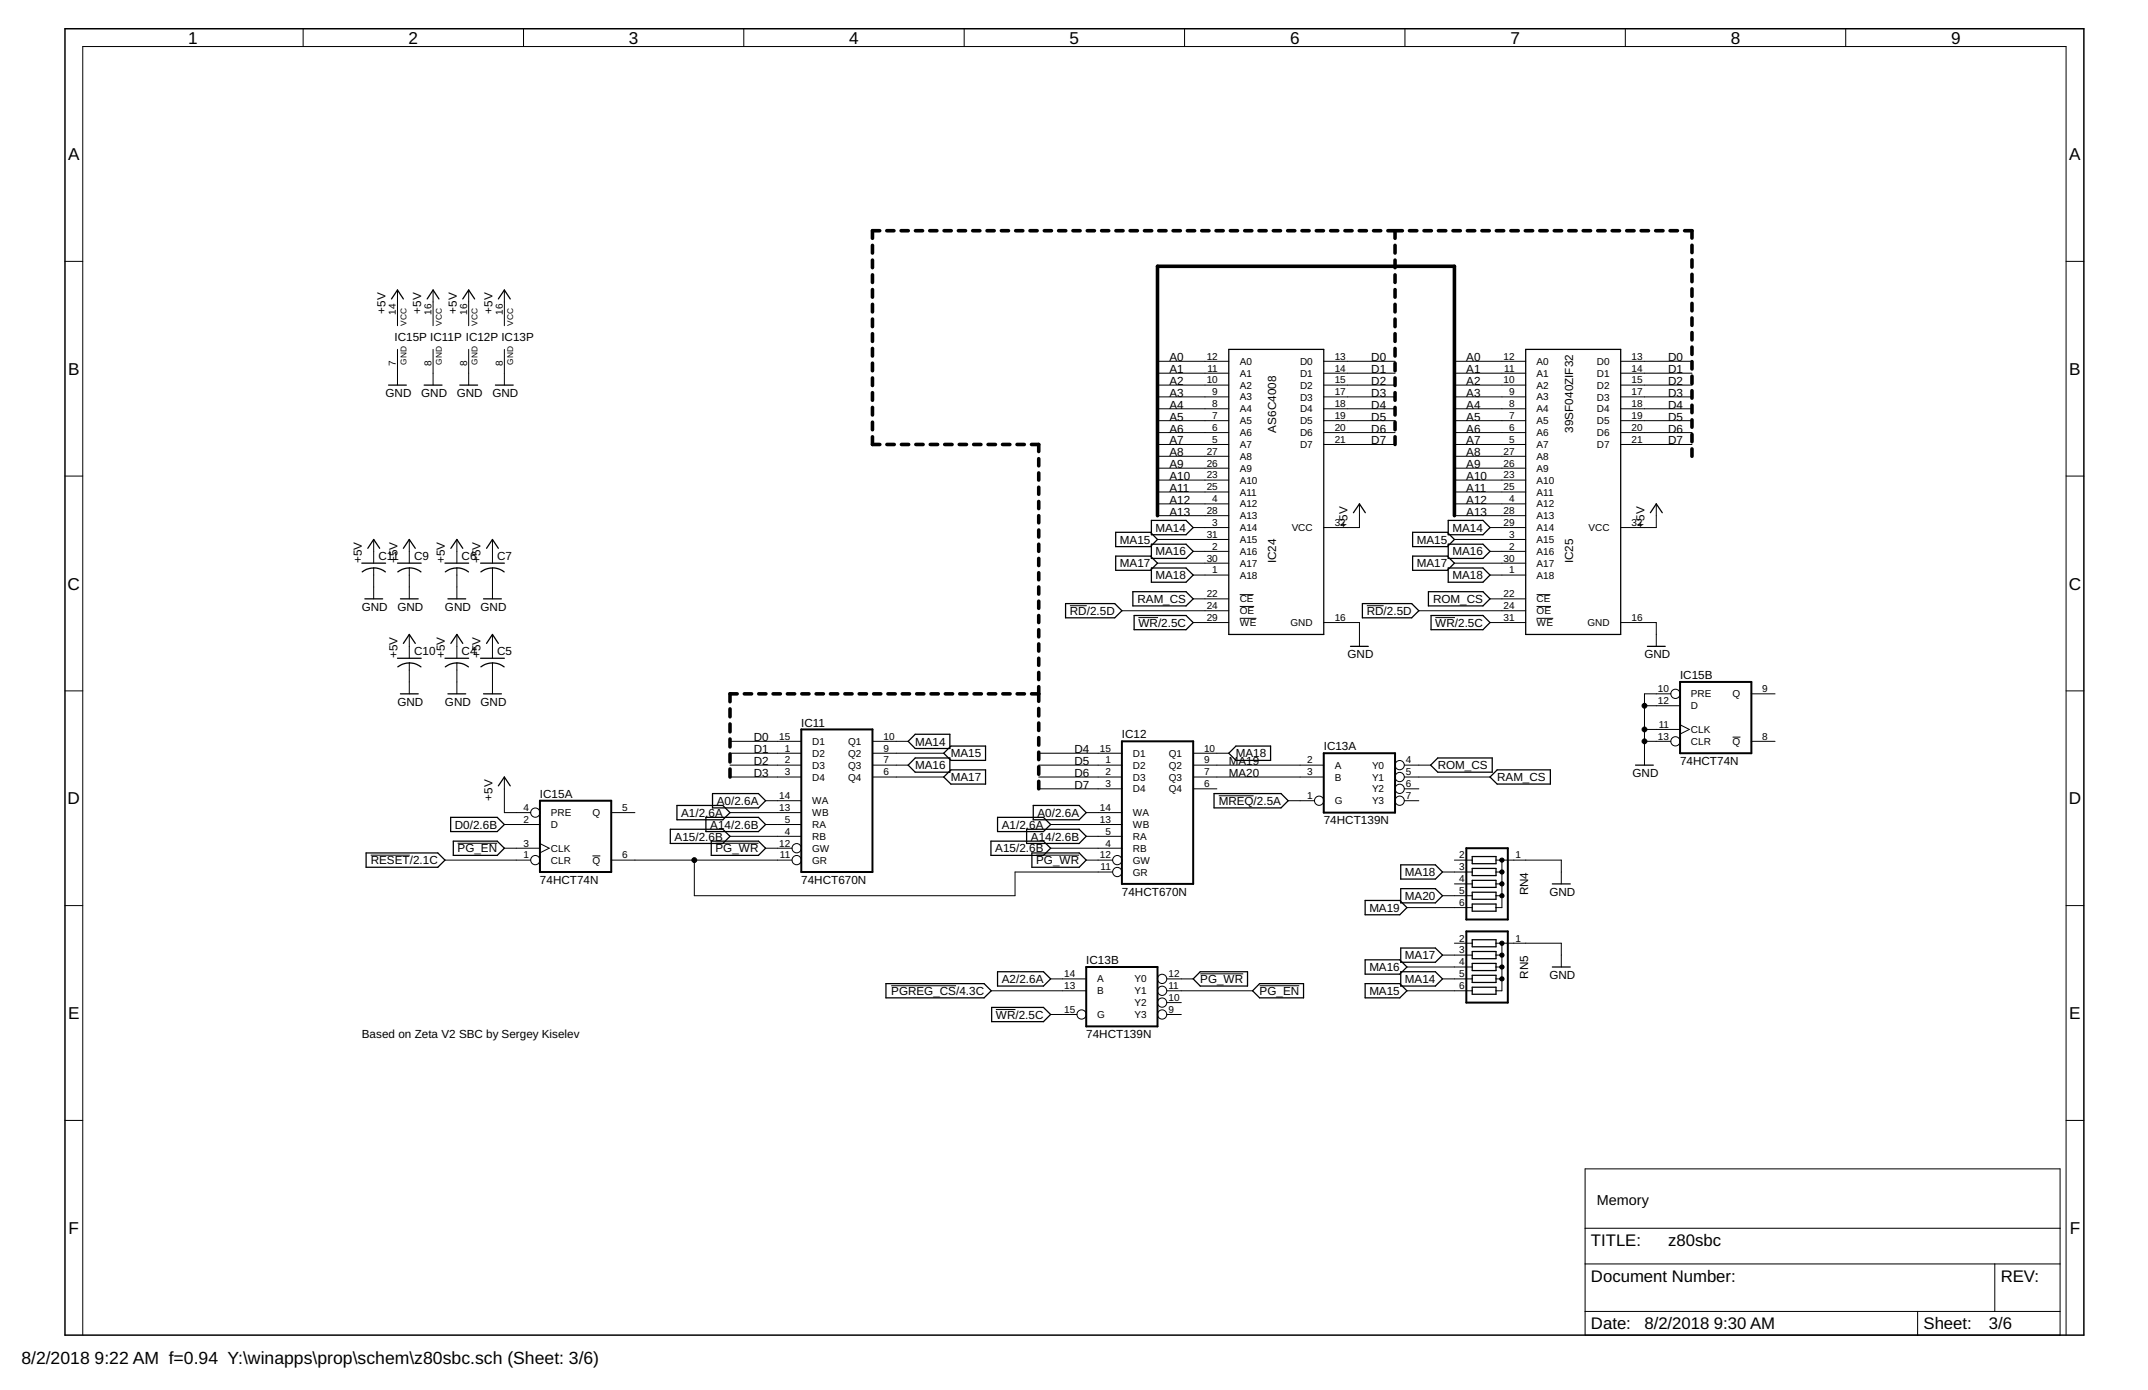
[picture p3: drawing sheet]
<svg xmlns="http://www.w3.org/2000/svg" width="432mm" height="279mm" viewBox="0 0 432 279" stroke-linecap="round" stroke-linejoin="round" font-family="sans-serif">
<g fill="none" stroke="#000" stroke-width=".2">
<path d="M60.9 5.8v3.6M105.2 5.8v3.6M149.5 5.8v3.6M193.8 5.8v3.6M238.1 5.8v3.6M282.4 5.8v3.6M326.7 5.8v3.6M371 5.8v3.6M13.1 52.5h3.5M79.9 58.3v7.2M87.1 58.3v7.2M94.2 58.3v7.2"/>
<path d="M101.4 58.3v7.2M415.3 52.5h3.6M79.9 70.2v7.2M87.1 70.2v7.2M94.2 70.2v7.2M101.4 70.2v7.2M232.7 72.6h14.3M232.7 75h14.3M232.7 77.4h14.3M232.7 79.8h14.3M266.1 72.6h14.3M266.1 75h14.3"/>
<path d="M266.1 77.4h14.3M266.1 79.8h14.3M292.4 72.6h14.3M292.4 75h14.3M292.4 77.4h14.3M292.4 79.8h14.3M325.8 72.6h14.3M325.8 75h14.3M325.8 77.4h14.3M325.8 79.8h14.3M13.1 95.7h3.5M232.7 82.2h14.3"/>
<path d="M232.7 84.6h14.3M232.7 87h14.3M232.7 89.3h14.3M232.7 91.7h14.3M232.7 94.1h14.3M232.7 96.5h14.3M232.7 98.9h14.3M266.1 82.2h14.3M266.1 84.6h14.3M266.1 87h14.3M266.1 89.3h14.3M292.4 82.2h14.3"/>
<path d="M292.4 84.6h14.3M292.4 87h14.3M292.4 89.3h14.3M292.4 91.7h14.3M292.4 94.1h14.3M292.4 96.5h14.3M292.4 98.9h14.3M325.8 82.2h14.3M325.8 84.6h14.3M325.8 87h14.3M325.8 89.3h14.3M415.3 95.7h3.6"/>
<path d="M75.1 108.4v4.8M75.1 114.2v6.2M82.3 108.4v4.8M82.3 114.2v6.2M91.8 108.4v4.8M91.8 114.2v6.2M99 108.4v4.8M99 114.2v6.2M232.7 101.3h14.3M232.7 103.7h14.3M232.7 108.4h14.3M232.7 113.2h14.3"/>
<path d="M239.9 106h7.1M239.9 110.8h7.1M239.9 115.6h7.1M249.2 119.5h2.8M273.3 101.3v4.7h-7.2M292.4 101.3h14.3M292.4 103.7h14.3M292.4 108.4h14.3M292.4 113.2h14.3M299.5 106h7.2M299.5 110.8h7.2M299.5 115.6h7.2"/>
<path d="M308.9 119.5h2.8M333 101.3v4.7h-7.2M13.1 138.9h3.5M82.3 127.5v4.8M82.3 133.3v6.2M91.8 127.5v4.8M91.8 133.3v6.2M99 127.5v4.8M99 133.3v6.2M215.1 121.8h3.4M225.5 122.8h21.5M228.9 124.1h3.9"/>
<path d="M239.9 120.4h7.1M239.9 125.1h7.1M249.2 121.9h2.9M249.2 124.3h3.4M266.1 125.1h7.2v4.8M274.8 121.8h3.4M285.2 122.8h21.5M288.5 124.1h4M299.5 120.4h7.2M299.5 125.1h7.2M308.9 121.9h2.9M308.9 124.3h3.3"/>
<path d="M325.8 125.1h7.2v4.8M335.9 139.5h-5.3v14.3M352.1 139.5h4.7M415.3 138.9h3.6M101.4 156.2v7.1h5.3M146.7 151.4h14.4M146.7 153.8h14.4M146.7 156.2h14.4M146.7 149h14.4M175.4 151.4h14.3M175.4 153.8h7.2M175.4 156.2h14.3"/>
<path d="M175.4 149h7.2M208.8 151.4h16.7M208.8 153.8h16.7M208.8 156.2h16.7M208.8 158.6h16.7M239.9 151.4h7.1M239.9 153.8h26.2M239.9 156.2h26.2M239.9 158.6h4.7M245 160h7M282.3 153.8h5.3M282.3 156.2h17.2"/>
<path d="M282.3 158.6h2.9M330.6 149h5.3M330.6 141.9h7.1M330.6 146.6h7.1M337.7 145.7l1.9 .9-1.9 1M348.3 148.2h1.6M352.1 149h4.7M74.5 171.9h7.9M89.5 172.9h17.2M92 169.5h7.9M101.4 165.7h7.1M101.4 170.5h7.1"/>
<path d="M108.5 169.6l1.9 .9-1.9 .9M119.1 172h1.6M122.9 172.9h36.3M122.9 163.3h4.7M139.6 172.9v7.1h64.4v-4.7h19.7M143.8 169.5h8.7M146.7 168.1h14.4M146.7 163.3h14.4M153.9 165.7h7.2M153.9 170.5h5.3M153.9 161h7.2M208.3 171.9h8.6"/>
<path d="M211.2 165.7h14.3M211.2 170.5h14.3M218.4 168.1h7.1M218.4 172.9h5.3M218.4 163.3h7.1M259 161h5.2M282.3 161h2.9M290 175.3h6M292.4 172.9h3.6M292.4 177.7h3.6M300.7 172.9h13.2v4.8M300.7 175.3h1.2"/>
<path d="M300.7 177.7h1.2M301.9 172.9v9.5h-1.2M13.1 182h3.5M179.2 198.1h13M199.3 199.2h19.1M211.2 196.8h7.2M234.5 196.8h5.4M234.5 199.2h17.3M241.3 195.7h8.6M253.2 198.1h8M282.8 199.2h13.2M282.8 182.4h13.2"/>
<path d="M282.8 194.4h13.2M290 196.8h6M290 180h6M290 192h6M292.4 189.6h3.6M300.7 196.8h1.2M300.7 180h1.2M300.7 189.6h13.2v4.8M300.7 192h1.2M300.7 194.4h1.2M301.9 189.6v9.6h-1.2M415.3 182h3.6"/>
<path d="M200.2 202.9h3.9M211.2 203.9h5.3M234.5 203.9h3M234.5 201.5h3M13.1 225.2h3.5M318.6 234.9h95.5v33.5h-95.5zM415.3 225.2h3.6M318.6 254.1h95.5M318.6 246.9h95.5M401 254.1v9.5M16.6 268.4v-259h398.7v259M318.6 263.6h95.5"/>
<path d="M385.5 263.6v4.8"/>
<circle cx="336.8" cy="139.5" r=".93"/>
<circle cx="281.4" cy="156.2" r=".93"/>
<circle cx="281.4" cy="153.8" r=".93"/>
<circle cx="281.4" cy="158.6" r=".93"/>
<circle cx="336.8" cy="149" r=".93"/>
<circle cx="107.6" cy="172.9" r=".93"/>
<circle cx="107.6" cy="163.3" r=".93"/>
<circle cx="160.1" cy="172.9" r=".93"/>
<circle cx="160.1" cy="170.5" r=".93"/>
<circle cx="224.6" cy="175.3" r=".93"/>
<circle cx="224.6" cy="172.9" r=".93"/>
<circle cx="265.2" cy="161" r=".93"/>
<circle cx="281.4" cy="161" r=".93"/>
<circle cx="233.6" cy="196.8" r=".93"/>
<circle cx="233.6" cy="199.2" r=".93"/>
<circle cx="217.4" cy="203.9" r=".93"/>
<circle cx="233.6" cy="201.5" r=".93"/>
<circle cx="233.6" cy="203.9" r=".93"/>
</g>
<g fill="none" stroke="#000" stroke-width=".25">
<path d="M78.1 77.4h3.6M78.7 60.1l1.2-1.8 1.2 1.8M85.3 77.4h3.6M85.9 60.1l1.2-1.8 1.1 1.8M92.4 77.4h3.6M93 60.1l1.2-1.8 1.2 1.8M99.6 77.4h3.6M100.2 60.1l1.2-1.8 1.2 1.8M247 70.2h19.1v57.3h-19.1zM306.7 70.2h19.1v57.3h-19.1zM72.7 113.2h4.8M73.9 110.2l1.2-1.8 1.2 1.8"/>
<path d="M75.1 114.2l1 .1 1.4 .7M75.1 114.2l-1.4 .2-.9 .6M79.9 113.2h4.8M81.1 110.2l1.2-1.8 1.2 1.8M82.3 114.2l1 .1 1.3 .7M82.3 114.2l-1.5 .2-.8 .6M89.5 113.2h4.7M90.6 110.2l1.2-1.8 1.2 1.8M91.8 114.2l1 .1 1.4 .7M91.8 114.2l-1.4 .2-.9 .6M96.6 113.2h4.8M97.8 110.2l1.2-1.8 1.2 1.8"/>
<path d="M99 114.2l1 .1 1.3 .7M99 114.2l-1.5 .2-.8 .6M224.3 107h7l1.4 1.4-1.4 1.5h-7zM224.3 111.8h7l1.4 1.4-1.4 1.4h-7zM227.7 118.9h10.7l1.5 1.5-1.5 1.4h-10.7zM231.5 104.6h6.9l1.5 1.4-1.5 1.5h-6.9zM231.5 109.4h6.9l1.5 1.4-1.5 1.4h-6.9zM231.5 114.2h6.9l1.5 1.4-1.5 1.4h-6.9zM272.1 103.1l1.2-1.8 1.2 1.8M284 107h6.9l1.5 1.4-1.5 1.5h-6.9zM284 111.8h6.9l1.5 1.4-1.5 1.4h-6.9zM287.1 118.9h11l1.4 1.5-1.4 1.4h-11z"/>
<path d="M291.1 104.6h7l1.4 1.4-1.4 1.5h-7zM291.1 109.4h7l1.4 1.4-1.4 1.4h-7zM291.1 114.2h7l1.4 1.4-1.4 1.4h-7zM331.8 103.1l1.2-1.8 1.2 1.8M73.3 120.4h3.6M79.9 132.3h4.8M80.5 139.5h3.6M80.5 120.4h3.6M81.1 129.3l1.2-1.8 1.2 1.8M82.3 133.2l1 .2 1.3 .6M82.3 133.3l-1.5 .2-.8 .5M89.5 132.3h4.7"/>
<path d="M90 139.5h3.6M90 120.4h3.6M90.6 129.3l1.2-1.8 1.2 1.8M91.8 133.2l1 .2 1.4 .6M91.8 133.3l-1.4 .2-.9 .5M96.6 132.3h4.8M97.2 139.5h3.6M97.2 120.4h3.6M97.8 129.3l1.2-1.8 1.2 1.8M99 133.2l1 .2 1.3 .6M99 133.3l-1.5 .2-.8 .5M214.2 121.3h9.9l1.4 1.5-1.4 1.4h-9.9z"/>
<path d="M228 123.7h10.4l1.5 1.4-1.5 1.5h-10.4zM271.5 129.9h3.6M273.9 121.3h9.9l1.4 1.5-1.4 1.4h-9.9zM287.7 123.7h10.4l1.4 1.4-1.4 1.5h-10.4zM331.2 129.9h3.6M100.2 158l1.2-1.8 1.2 1.8M143.2 159.5h9.3l1.4 1.5-1.4 1.4h-9.3zM182.6 149l1.4-1.4h6.9v2.9h-6.9zM184 152.4h6.9v2.8h-6.9l-1.4-1.4zM189.7 156.2l1.5-1.5h6.9v2.9h-6.9zM189.7 151.4l1.5-1.4h6.9v2.8h-6.9zM244.1 159.5h13.4l1.5 1.5-1.5 1.4h-13.4z"/>
<path d="M248.5 150h6.9v2.8h-6.9l-1.5-1.4zM289 152.4h11v2.8h-11l-1.4-1.4zM299.5 156.2l1.5-1.5h10.7v2.9h-10.7zM328.8 153.8h3.6M73.6 171.4h14.4l1.5 1.5-1.5 1.4h-14.4zM90.6 164.3h9.3l1.5 1.4-1.5 1.5h-9.3zM91.1 169.1h8.8l1.5 1.4-1.5 1.4h-8.8zM134.7 166.7h10.6l1.4 1.4-1.4 1.4h-10.6zM136.1 161.9h9.2l1.4 1.4-1.4 1.5h-9.2zM141.9 164.3h10.6l1.4 1.4-1.4 1.5h-10.6zM143 169.1h9.5l1.4 1.4-1.4 1.4h-9.5zM199.2 169.1h10.6l1.4 1.4-1.4 1.4h-10.6z"/>
<path d="M200.5 164.3h9.3l1.4 1.4-1.4 1.5h-9.3zM206.4 166.7h10.5l1.5 1.4-1.5 1.4h-10.5zM207.4 171.4h9.5l1.5 1.5-1.5 1.4h-9.5zM207.7 161.9h9.2l1.5 1.4-1.5 1.5h-9.2zM281.6 173.8h6.9l1.5 1.5-1.5 1.4h-6.9zM281.6 178.6h6.9l1.5 1.4-1.5 1.5h-6.9zM296 172.2h4.7v1.4h-4.7zM296 174.6h4.7v1.4h-4.7zM296 177h4.7v1.4h-4.7zM296 179.3h4.7v1.5h-4.7zM312.1 177.7h3.6M178.1 197.7h19.7l1.5 1.5-1.5 1.4h-19.7z"/>
<path d="M200.5 195.3h9.3l1.4 1.5-1.4 1.4h-9.3zM241.3 195.3h9.5v2.9h-9.5l-1.4-1.4zM253.2 197.7h8.8v2.9h-8.8l-1.4-1.4zM274.4 197.7h7l1.4 1.5-1.4 1.4h-7zM274.4 181h7l1.4 1.4-1.4 1.5h-7zM274.4 192.9h7l1.4 1.5-1.4 1.4h-7zM281.6 195.3h6.9l1.5 1.5-1.5 1.4h-6.9zM281.6 190.6h6.9l1.5 1.4-1.5 1.4h-6.9zM296 181.7h4.7v1.5h-4.7zM296 188.9h4.7v1.4h-4.7zM296 191.3h4.7v1.4h-4.7zM296 193.7h4.7v1.4h-4.7z"/>
<path d="M296 196h4.7v1.5h-4.7zM296 198.4h4.7v1.5h-4.7zM312.1 194.4h3.6M199.3 202.5h10.5l1.4 1.4-1.4 1.5h-10.5z"/>
</g>
<path d="M13.1 5.8h405.8v262.6h-405.8z" fill="none" stroke="#000" stroke-width=".3"/>
<path d="M337.7 137.1h14.4v14.3h-14.4zM161.1 146.6h14.3v28.7h-14.3zM225.5 149h14.4v28.7h-14.4zM266.1 151.4h14.3v11.9h-14.3zM108.5 161h14.4v14.3h-14.4zM294.8 170.5h8.3v14.3h-8.3zM218.4 194.4h14.3v11.9h-14.3zM294.8 187.2h8.3v14.3h-8.3z" fill="none" stroke="#000" stroke-width=".4"/>
<g fill="#000" stroke="#000" stroke-width=".2">
<path d="M301.6 177.4l.2-.1a.44 .44 0 0 1 .4 0 .44 .44 0 0 1 .1 .5l-.1 .2a.43 .43 0 0 1-.5 .1 .43 .43 0 0 1-.2-.4h.5h-.5z" fill-rule="evenodd"/>
<path d="M301.6 175a.44 .44 0 0 1 .5-.1 .44 .44 0 0 1 .2 .5 .43 .43 0 0 1-.4 .3 .43 .43 0 0 1-.4-.4h.5h-.5z" fill-rule="evenodd"/>
<path d="M301.6 172.7a.43 .43 0 0 1 .7-.1 .43 .43 0 0 1-.2 .7 .43 .43 0 0 1-.6-.4h.5h-.5z" fill-rule="evenodd"/>
<path d="M301.6 179.8l.2-.1a.44 .44 0 0 1 .4 0 .44 .44 0 0 1 .1 .5 .44 .44 0 0 1-.3 .3 .44 .44 0 0 1-.4-.2l-.1-.3h.5h-.5z" fill-rule="evenodd"/>
<path d="M301.6 196.5a.44 .44 0 0 1 .5-.1 .44 .44 0 0 1 .2 .5 .43 .43 0 0 1-.4 .3 .43 .43 0 0 1-.4-.4h.5h-.5z" fill-rule="evenodd"/>
<path d="M301.6 194.1a.43 .43 0 0 1 .7 0 .43 .43 0 0 1-.2 .7 .43 .43 0 0 1-.6-.4h.5h-.5z" fill-rule="evenodd"/>
<path d="M301.6 191.7l.2-.1a.44 .44 0 0 1 .4 .1 .44 .44 0 0 1 .1 .4 .44 .44 0 0 1-.3 .3 .44 .44 0 0 1-.4-.2l-.1-.2h.5h-.5z" fill-rule="evenodd"/>
<path d="M301.6 189.4l.2-.2a.44 .44 0 0 1 .4 .1 .44 .44 0 0 1 .1 .4l-.3 .3h-.2l-.3-.4h.5h-.5z" fill-rule="evenodd"/>
<circle cx="330.6" cy="146.6" r=".49"/>
<circle cx="330.6" cy="149" r=".49"/>
<circle cx="330.6" cy="141.9" r=".49"/>
<circle cx="139.6" cy="172.9" r=".49"/>
</g>
<g fill="none" stroke="#000" stroke-width=".72">
<path d="M175.4 49.3v1.6M175.4 52.3v1.5M175.4 55.2v1.6M175.4 58.2v1.5M176.8 46.4h-1.4v1.5M178.3 46.4h1.4M181.1 46.4h1.5M184 46.4h1.5M186.9 46.4h1.4M189.8 46.4h1.4M192.7 46.4h1.4M195.5 46.4h1.5"/>
<path d="M198.4 46.4h1.5M201.3 46.4h1.4M204.2 46.4h1.4M207.1 46.4h1.4M209.9 46.4h1.5M212.8 46.4h1.4M215.7 46.4h1.4M218.6 46.4h1.4M221.4 46.4h1.5M224.3 46.4h1.5M227.2 46.4h1.4M230.1 46.4h1.4"/>
<path d="M232.9 46.4h1.5M235.8 46.4h1.5M238.7 46.4h1.5M241.6 46.4h1.4M244.5 46.4h1.4M247.3 46.4h1.5M250.2 46.4h1.5M253.1 46.4h1.4M256 46.4h1.4M258.8 46.4h1.5M261.7 46.4h1.5M264.6 46.4h1.4"/>
<path d="M267.5 46.4h1.4M270.4 46.4h1.4M273.2 46.4h1.5M276.1 46.4h1.5M279 46.4h2.9M280.4 46.4v1.5M280.4 49.3v1.6M280.4 52.3v1.5M280.4 55.2v1.6M280.4 58.2v1.5M283.3 46.4h1.5M286.3 46.4h1.4"/>
<path d="M289.2 46.4h1.4M292.1 46.4h1.5M295 46.4h1.5M297.9 46.4h1.5M300.8 46.4h1.5M303.7 46.4h1.5M306.6 46.4h1.5M309.5 46.4h1.5M312.4 46.4h1.5M315.4 46.4h1.4M318.3 46.4h1.4M321.2 46.4h1.5"/>
<path d="M324.1 46.4h1.5M327 46.4h1.5M329.9 46.4h1.5M332.8 46.4h1.5M335.7 46.4h1.5M338.6 46.4h1.5v1.5M340.1 49.3v1.5M340.1 52.2v1.5M340.1 55.1v1.5M340.1 58.1v1.5M175.4 61.2v1.5M175.4 64.1v1.6"/>
<path d="M175.4 67.1v1.5M175.4 70v1.6M175.4 73v1.5M175.4 76v1.5M175.4 78.9v1.6M280.4 61.2v1.5M280.4 64.1v1.6M280.4 67.1v1.5M280.4 70v1.6M280.4 73v1.5M280.4 76v1.5M280.4 78.9v1.6"/>
<path d="M340.1 61v1.5M340.1 63.9v1.5M340.1 66.8v1.5M340.1 69.8v1.4M340.1 72.7v1.5M340.1 75.6v1.5M340.1 78.5v1.5M175.4 81.9v1.5M175.4 84.9v1.5M175.4 87.8v1.5h1.5M178.3 89.3h1.5M181.2 89.3h1.5"/>
<path d="M184.1 89.3h1.5M187 89.3h1.5M189.9 89.3h1.5M192.8 89.3h1.5M195.7 89.3h1.5M198.6 89.3h1.5M201.5 89.3h1.5M204.4 89.3h1.5M207.3 89.3h1.5v1.5M208.8 92.2v1.4M208.8 95.1v1.4M208.8 97.9v1.5"/>
<path d="M280.4 81.9v1.5M280.4 84.9v1.5M280.4 87.8v1.5M340.1 81.4v1.6M340.1 84.4v1.5M340.1 87.3v1.5M340.1 90.2v1.5M208.8 100.8v1.4M208.8 103.7v1.4M208.8 106.5v1.4M208.8 109.4v1.4M208.8 112.2v1.5"/>
<path d="M208.8 115.1v1.4M208.8 118v1.4M232.7 103.7v-50.2h59.7v50.2M148.2 139.5h-1.5v1.6M149.6 139.5h1.5M152.5 139.5h1.5M155.4 139.5h1.5M158.3 139.5h1.4M161.2 139.5h1.4M164.1 139.5h1.4M166.9 139.5h1.5M169.8 139.5h1.5"/>
<path d="M172.7 139.5h1.5M175.6 139.5h1.5M178.5 139.5h1.5M181.4 139.5h1.4M184.3 139.5h1.4M187.2 139.5h1.4M190 139.5h1.5M192.9 139.5h1.5M195.8 139.5h1.5M198.7 139.5h1.5M201.6 139.5h1.5M204.5 139.5h1.4"/>
<path d="M207.4 139.5h1.4M208.8 120.8v1.5M208.8 123.7v1.4M208.8 126.6v1.4M208.8 129.4v1.5M208.8 132.3v1.4M208.8 135.2v1.4M208.8 138v3M146.7 142.5v1.6M146.7 145.5v1.6M146.7 148.5v1.6M146.7 151.6v1.6"/>
<path d="M146.7 154.6v1.6M208.8 142.4v1.5M208.8 145.3v1.5M208.8 148.3v1.5M208.8 151.2v1.5M208.8 154.1v1.5M208.8 157.1v1.5"/>
</g>
<g font-size="3.5">
<text x="37.8" y="8.8">1</text>
<text x="82.1" y="8.8">2</text>
<text x="126.4" y="8.8">3</text>
<text x="170.7" y="8.8">4</text>
<text x="215" y="8.8">5</text>
<text x="259.3" y="8.8">6</text>
<text x="303.6" y="8.8">7</text>
<text x="347.9" y="8.8">8</text>
<text x="392.2" y="8.8">9</text>
<text x="13.7" y="32.2">A</text>
<text x="416" y="32.2">A</text>
<text x="13.7" y="75.3">B</text>
<text x="416" y="75.3">B</text>
<text x="13.6" y="118.5">C</text>
<text x="415.9" y="118.5">C</text>
<text x="13.6" y="161.7">D</text>
<text x="415.9" y="161.7">D</text>
<text x="13.7" y="204.9">E</text>
<text x="416" y="204.9">E</text>
<text x="13.8" y="248">F</text>
<text x="416.1" y="248">F</text>
<text x="4.3" y="274.1">8/2/2018</text>
<text x="19" y="274.1">9:22 AM f=0.94 Y:\winapps\prop\schem\z80sbc.sch (Sheet: 3/6)</text>
</g>
<g font-size="3.4">
<text x="319.8" y="250.5">TITLE:</text>
<text x="335.3" y="250.5">z80sbc</text>
<text x="319.8" y="257.6">Document Number:</text>
<text x="402.2" y="257.6">REV:</text>
<text x="319.8" y="267.2">Date:</text>
<text x="330.6" y="267.2">8/2/2018</text>
<text x="344.5" y="267.2">9:30 AM</text>
<text x="386.7" y="267.2">Sheet:</text>
<text x="399.8" y="267.2">3/6</text>
</g>
<text font-size="2.9" x="321" y="242.1">Memory</text>
<g font-size="2.3">
<text x="77.5" y="63.1" transform="rotate(-90 77.5 63.1)">+5V</text>
<text x="84.7" y="63.1" transform="rotate(-90 84.7 63.1)">+5V</text>
<text x="91.8" y="63.1" transform="rotate(-90 91.8 63.1)">+5V</text>
<text x="99" y="63.1" transform="rotate(-90 99 63.1)">+5V</text>
<text x="79.3" y="68.4">IC15P IC11P IC12P IC13P</text>
<text x="235.1" y="77.4">A2</text>
<text x="235.1" y="75">A1</text>
<text x="235.1" y="72.6">A0</text>
<text x="275.7" y="72.6">D0</text>
<text x="275.7" y="75">D1</text>
<text x="275.7" y="77.4">D2</text>
<text x="294.8" y="77.4">A2</text>
<text x="294.8" y="75">A1</text>
<text x="294.8" y="72.6">A0</text>
<text x="335.3" y="72.6">D0</text>
<text x="335.3" y="75">D1</text>
<text x="335.3" y="77.4">D2</text>
<text x="77.5" y="79.8">GND</text>
<text x="84.7" y="79.8">GND</text>
<text x="91.8" y="79.8">GND</text>
<text x="99" y="79.8">GND</text>
<text x="235.1" y="82.2">A4</text>
<text x="235.1" y="79.8">A3</text>
<text x="275.7" y="79.8">D3</text>
<text x="275.7" y="82.2">D4</text>
<text x="294.8" y="82.2">A4</text>
<text x="294.8" y="79.8">A3</text>
<text x="335.3" y="79.8">D3</text>
<text x="335.3" y="82.2">D4</text>
<text x="235.1" y="89.3">A7</text>
<text x="235.1" y="86.9">A6</text>
<text x="235.1" y="84.6">A5</text>
<text x="256.6" y="86.9" transform="rotate(-90 256.6 86.9)">AS6C4008</text>
<text x="275.7" y="84.6">D5</text>
<text x="275.7" y="86.9">D6</text>
<text x="275.7" y="89.3">D7</text>
<text x="294.8" y="89.3">A7</text>
<text x="294.8" y="86.9">A6</text>
<text x="294.8" y="84.6">A5</text>
<text x="316.2" y="86.9" transform="rotate(-90 316.2 86.9)">39SF040ZIF32</text>
<text x="335.3" y="84.6">D5</text>
<text x="335.3" y="86.9">D6</text>
<text x="335.3" y="89.3">D7</text>
<text x="235.1" y="94.1">A9</text>
<text x="235.1" y="91.7">A8</text>
<text x="294.8" y="94.1">A9</text>
<text x="294.8" y="91.7">A8</text>
<text x="235.1" y="101.3">A12</text>
<text x="235.1" y="98.9">A11</text>
<text x="235.1" y="96.5">A10</text>
<text x="294.8" y="101.3">A12</text>
<text x="294.8" y="98.9">A11</text>
<text x="294.8" y="96.5">A10</text>
<text x="232.3" y="106.9">MA14</text>
<text x="235.1" y="103.7">A13</text>
<text x="270.9" y="106" transform="rotate(-90 270.9 106)">+5V</text>
<text x="292" y="106.9">MA14</text>
<text x="294.8" y="103.7">A13</text>
<text x="330.6" y="106" transform="rotate(-90 330.6 106)">+5V</text>
<text x="72.7" y="113.2" transform="rotate(-90 72.7 113.2)">+5V</text>
<text x="76.1" y="112.6">C11</text>
<text x="79.9" y="113.2" transform="rotate(-90 79.9 113.2)">+5V</text>
<text x="83.2" y="112.6">C9</text>
<text x="89.4" y="113.2" transform="rotate(-90 89.4 113.2)">+5V</text>
<text x="92.8" y="112.6">C6</text>
<text x="96.6" y="113.2" transform="rotate(-90 96.6 113.2)">+5V</text>
<text x="100" y="112.6">C7</text>
<text x="225.1" y="109.3">MA15</text>
<text x="232.3" y="111.7">MA16</text>
<text x="256.6" y="113.2" transform="rotate(-90 256.6 113.2)">IC24</text>
<text x="284.8" y="109.3">MA15</text>
<text x="292" y="111.7">MA16</text>
<text x="316.2" y="113.2" transform="rotate(-90 316.2 113.2)">IC25</text>
<text x="225.1" y="114">MA17</text>
<text x="232.3" y="116.4">MA18</text>
<text x="284.8" y="114">MA17</text>
<text x="292" y="116.4">MA18</text>
<text x="72.7" y="122.8">GND</text>
<text x="79.9" y="122.8">GND</text>
<text x="89.4" y="122.8">GND</text>
<text x="96.6" y="122.8">GND</text>
<text x="215.1" y="123.6">RD/2.5D</text>
<text x="228.7" y="121.2">RAM_CS</text>
<text x="228.9" y="126">WR/2.5C</text>
<text x="274.8" y="123.6">RD/2.5D</text>
<text x="288.1" y="121.2">ROM_CS</text>
<text x="288.5" y="126">WR/2.5C</text>
<text x="83.2" y="131.7">C10</text>
<text x="92.8" y="131.7">C4</text>
<text x="100" y="131.7">C5</text>
<text x="79.9" y="132.3" transform="rotate(-90 79.9 132.3)">+5V</text>
<text x="89.4" y="132.3" transform="rotate(-90 89.4 132.3)">+5V</text>
<text x="96.6" y="132.3" transform="rotate(-90 96.6 132.3)">+5V</text>
<text x="270.9" y="132.3">GND</text>
<text x="330.6" y="132.3">GND</text>
<text x="337.7" y="136.5">IC15B</text>
<text x="79.9" y="141.9">GND</text>
<text x="89.4" y="141.9">GND</text>
<text x="96.6" y="141.9">GND</text>
<text x="151.5" y="149">D0</text>
<text x="161.1" y="146">IC11</text>
<text x="184" y="149.9">MA14</text>
<text x="225.5" y="148.4">IC12</text>
<text x="151.5" y="151.4">D1</text>
<text x="151.5" y="153.8">D2</text>
<text x="184" y="154.6">MA16</text>
<text x="191.1" y="152.2">MA15</text>
<text x="216" y="151.4">D4</text>
<text x="216" y="153.8">D5</text>
<text x="247" y="153.8">MA19</text>
<text x="248.4" y="152.2">MA18</text>
<text x="266.1" y="150.8">IC13A</text>
<text x="289" y="154.6">ROM_CS</text>
<text x="337.7" y="153.8">74HCT74N</text>
<text x="99" y="161" transform="rotate(-90 99 161)">+5V</text>
<text x="108.5" y="160.4">IC15A</text>
<text x="144.1" y="161.8">A0/2.6A</text>
<text x="151.5" y="156.2">D3</text>
<text x="191.1" y="157">MA17</text>
<text x="216" y="156.2">D6</text>
<text x="216" y="158.6">D7</text>
<text x="245" y="161.8">MREQ/2.5A</text>
<text x="247" y="156.2">MA20</text>
<text x="301" y="157">RAM_CS</text>
<text x="328.2" y="156.2">GND</text>
<text x="91.4" y="166.6">D0/2.6B</text>
<text x="136.9" y="164.2">A1/2.6A</text>
<text x="142.8" y="166.6">A14/2.6B</text>
<text x="201.4" y="166.6">A1/2.6A</text>
<text x="208.6" y="164.2">A0/2.6A</text>
<text x="266.1" y="165.7">74HCT139N</text>
<text x="74.5" y="173.7">RESET/2.1C</text>
<text x="92" y="171.3">PG_EN</text>
<text x="135.6" y="169">A15/2.6B</text>
<text x="143.8" y="171.3">PG_WR</text>
<text x="200.1" y="171.3">A15/2.6B</text>
<text x="207.2" y="169">A14/2.6B</text>
<text x="208.3" y="173.7">PG_WR</text>
<text x="108.5" y="177.7">74HCT74N</text>
<text x="161.1" y="177.7">74HCT670N</text>
<text x="282.4" y="176.1">MA18</text>
<text x="307.2" y="180" transform="rotate(-90 307.2 180)">RN4</text>
<text x="225.5" y="180.1">74HCT670N</text>
<text x="275.3" y="183.3">MA19</text>
<text x="282.4" y="180.9">MA20</text>
<text x="311.5" y="180.1">GND</text>
<text x="201.4" y="197.6">A2/2.6A</text>
<text x="218.4" y="193.8">IC13B</text>
<text x="241.3" y="197.6">PG_WR</text>
<text x="275.3" y="195.2">MA16</text>
<text x="282.4" y="197.6">MA14</text>
<text x="282.4" y="192.8">MA17</text>
<text x="307.2" y="196.7" transform="rotate(-90 307.2 196.7)">RN5</text>
<text x="311.5" y="196.8">GND</text>
<text x="179.2" y="200">PGREG_CS/4.3C</text>
<text x="253.2" y="200">PG_EN</text>
<text x="275.3" y="200">MA15</text>
<text x="72.7" y="208.6">Based on Zeta V2 SBC by Sergey Kiselev</text>
<text x="200.2" y="204.8">WR/2.5C</text>
<text x="218.4" y="208.7">74HCT139N</text>
</g>
<g font-size="2">
<text x="79.6" y="63.3" transform="rotate(-90 79.6 63.3)">14</text>
<text x="86.7" y="63.3" transform="rotate(-90 86.7 63.3)">16</text>
<text x="93.9" y="63.3" transform="rotate(-90 93.9 63.3)">16</text>
<text x="101" y="63.3" transform="rotate(-90 101 63.3)">16</text>
<text x="79.6" y="73.6" transform="rotate(-90 79.6 73.6)">7</text>
<text x="86.7" y="73.6" transform="rotate(-90 86.7 73.6)">8</text>
<text x="93.9" y="73.6" transform="rotate(-90 93.9 73.6)">8</text>
<text x="101" y="73.6" transform="rotate(-90 101 73.6)">8</text>
<text x="242.6" y="72.3">12</text>
<text x="242.6" y="77.1">10</text>
<text x="242.7" y="74.7">11</text>
<text x="249.2" y="73.3">A0</text>
<text x="249.2" y="75.7">A1</text>
<text x="261.3" y="73.3">D0</text>
<text x="261.3" y="75.7">D1</text>
<text x="268.3" y="72.3">13</text>
<text x="268.3" y="74.7">14</text>
<text x="268.3" y="77.1">15</text>
<text x="302.3" y="72.3">12</text>
<text x="302.3" y="77.1">10</text>
<text x="302.4" y="74.7">11</text>
<text x="308.9" y="73.3">A0</text>
<text x="308.9" y="75.7">A1</text>
<text x="321" y="73.3">D0</text>
<text x="321" y="75.7">D1</text>
<text x="328" y="72.3">13</text>
<text x="328" y="74.7">14</text>
<text x="328" y="77.1">15</text>
<text x="243.7" y="79.5">9</text>
<text x="243.7" y="81.8">8</text>
<text x="249.2" y="78.1">A2</text>
<text x="249.2" y="80.5">A3</text>
<text x="249.2" y="82.9">A4</text>
<text x="261.3" y="78.1">D2</text>
<text x="261.3" y="80.5">D3</text>
<text x="261.3" y="82.9">D4</text>
<text x="268.3" y="79.5">17</text>
<text x="268.3" y="81.8">18</text>
<text x="303.4" y="79.5">9</text>
<text x="303.4" y="81.8">8</text>
<text x="308.9" y="78.1">A2</text>
<text x="308.9" y="80.5">A3</text>
<text x="308.9" y="82.9">A4</text>
<text x="321" y="78.1">D2</text>
<text x="321" y="80.5">D3</text>
<text x="321" y="82.9">D4</text>
<text x="328" y="79.5">17</text>
<text x="328" y="81.8">18</text>
<text x="243.7" y="84.2">7</text>
<text x="243.7" y="86.6">6</text>
<text x="243.7" y="89">5</text>
<text x="249.2" y="85.3">A5</text>
<text x="249.2" y="87.7">A6</text>
<text x="261.3" y="85.3">D5</text>
<text x="261.3" y="87.7">D6</text>
<text x="268.3" y="84.2">19</text>
<text x="268.3" y="86.6">20</text>
<text x="268.3" y="89">21</text>
<text x="303.4" y="84.2">7</text>
<text x="303.4" y="86.6">6</text>
<text x="303.4" y="89">5</text>
<text x="308.9" y="85.3">A5</text>
<text x="308.9" y="87.7">A6</text>
<text x="321" y="85.3">D5</text>
<text x="321" y="87.7">D6</text>
<text x="328" y="84.2">19</text>
<text x="328" y="86.6">20</text>
<text x="328" y="89">21</text>
<text x="242.6" y="91.4">27</text>
<text x="242.6" y="93.8">26</text>
<text x="249.2" y="90.1">A7</text>
<text x="249.2" y="92.4">A8</text>
<text x="249.2" y="94.8">A9</text>
<text x="261.3" y="90.1">D7</text>
<text x="302.3" y="91.4">27</text>
<text x="302.3" y="93.8">26</text>
<text x="308.9" y="90.1">A7</text>
<text x="308.9" y="92.4">A8</text>
<text x="308.9" y="94.8">A9</text>
<text x="321" y="90.1">D7</text>
<text x="242.6" y="96.2">23</text>
<text x="242.6" y="98.6">25</text>
<text x="243.7" y="100.9">4</text>
<text x="249.2" y="97.2">A10</text>
<text x="249.2" y="99.6">A11</text>
<text x="249.2" y="102">A12</text>
<text x="302.3" y="96.2">23</text>
<text x="302.3" y="98.6">25</text>
<text x="303.4" y="100.9">4</text>
<text x="308.9" y="97.2">A10</text>
<text x="308.9" y="99.6">A11</text>
<text x="308.9" y="102">A12</text>
<text x="242.6" y="103.3">28</text>
<text x="243.7" y="105.7">3</text>
<text x="249.2" y="104.4">A13</text>
<text x="249.2" y="106.8">A14</text>
<text x="259.7" y="106.8">VCC</text>
<text x="268.3" y="105.7">32</text>
<text x="302.3" y="103.3">28</text>
<text x="302.3" y="105.7">29</text>
<text x="308.9" y="104.4">A13</text>
<text x="308.9" y="106.8">A14</text>
<text x="319.3" y="106.8">VCC</text>
<text x="328" y="105.7">32</text>
<text x="242.6" y="108.1">31</text>
<text x="242.6" y="112.9">30</text>
<text x="243.7" y="110.5">2</text>
<text x="249.2" y="109.2">A15</text>
<text x="249.2" y="111.5">A16</text>
<text x="249.2" y="113.9">A17</text>
<text x="302.3" y="112.9">30</text>
<text x="303.4" y="108.1">3</text>
<text x="303.4" y="110.5">2</text>
<text x="308.9" y="109.2">A15</text>
<text x="308.9" y="111.5">A16</text>
<text x="308.9" y="113.9">A17</text>
<text x="243.7" y="115.3">1</text>
<text x="249.2" y="116.3">A18</text>
<text x="303.4" y="115.3">1</text>
<text x="308.9" y="116.3">A18</text>
<text x="242.6" y="120">22</text>
<text x="242.6" y="122.4">24</text>
<text x="242.6" y="124.8">29</text>
<text x="249.2" y="121.1">CE</text>
<text x="249.2" y="123.5">OE</text>
<text x="249.2" y="125.9">WE</text>
<text x="259.4" y="125.9">GND</text>
<text x="268.3" y="124.8">16</text>
<text x="302.3" y="120">22</text>
<text x="302.3" y="122.4">24</text>
<text x="302.3" y="124.8">31</text>
<text x="308.9" y="121.1">CE</text>
<text x="308.9" y="123.5">OE</text>
<text x="308.9" y="125.9">WE</text>
<text x="319.1" y="125.9">GND</text>
<text x="328" y="124.8">16</text>
<text x="333.3" y="141.5">12</text>
<text x="333.3" y="139.1">10</text>
<text x="339.9" y="142.6">D</text>
<text x="339.9" y="140.2">PRE</text>
<text x="348.3" y="140.2">Q</text>
<text x="354.3" y="139.1">9</text>
<text x="156.6" y="148.7">15</text>
<text x="163.3" y="149.7">D1</text>
<text x="170.5" y="149.7">Q1</text>
<text x="177.6" y="148.7">10</text>
<text x="333.3" y="148.7">13</text>
<text x="333.4" y="146.3">11</text>
<text x="339.9" y="149.7">CLR</text>
<text x="339.9" y="147.3">CLK</text>
<text x="348.3" y="149.7">Q</text>
<text x="354.3" y="148.7">8</text>
<text x="157.8" y="151.1">1</text>
<text x="157.8" y="153.5">2</text>
<text x="157.8" y="155.8">3</text>
<text x="163.3" y="152.1">D2</text>
<text x="163.3" y="154.5">D3</text>
<text x="170.5" y="154.5">Q3</text>
<text x="170.5" y="152.1">Q2</text>
<text x="177.6" y="155.8">6</text>
<text x="177.6" y="153.5">7</text>
<text x="177.6" y="151.1">9</text>
<text x="221.1" y="151.1">15</text>
<text x="222.2" y="153.5">1</text>
<text x="222.2" y="155.8">2</text>
<text x="227.7" y="154.5">D2</text>
<text x="227.7" y="152.1">D1</text>
<text x="235" y="154.5">Q2</text>
<text x="235" y="152.1">Q1</text>
<text x="242" y="155.8">7</text>
<text x="242" y="153.5">9</text>
<text x="242" y="151.1">10</text>
<text x="262.8" y="153.5">2</text>
<text x="262.8" y="155.8">3</text>
<text x="268.3" y="154.5">A</text>
<text x="275.8" y="154.5">Y0</text>
<text x="282.6" y="153.5">4</text>
<text x="282.6" y="155.8">5</text>
<text x="156.6" y="160.6">14</text>
<text x="163.3" y="156.9">D4</text>
<text x="163.3" y="161.7">WA</text>
<text x="170.5" y="156.9">Q4</text>
<text x="222.2" y="158.2">3</text>
<text x="227.7" y="156.9">D3</text>
<text x="227.7" y="159.3">D4</text>
<text x="235" y="159.3">Q4</text>
<text x="235" y="156.9">Q3</text>
<text x="242" y="158.2">6</text>
<text x="262.8" y="160.6">1</text>
<text x="268.3" y="161.7">G</text>
<text x="268.3" y="156.9">B</text>
<text x="275.8" y="156.9">Y1</text>
<text x="275.8" y="159.3">Y2</text>
<text x="275.8" y="161.7">Y3</text>
<text x="282.6" y="158.2">6</text>
<text x="282.6" y="160.6">7</text>
<text x="105.2" y="165.4">2</text>
<text x="105.2" y="163">4</text>
<text x="110.7" y="166.4">D</text>
<text x="110.7" y="164.1">PRE</text>
<text x="119.1" y="164.1">Q</text>
<text x="125.1" y="163">5</text>
<text x="156.6" y="163">13</text>
<text x="157.8" y="167.8">4</text>
<text x="157.8" y="165.4">5</text>
<text x="163.3" y="166.4">RA</text>
<text x="163.3" y="164.1">WB</text>
<text x="221.1" y="165.4">13</text>
<text x="221.1" y="163">14</text>
<text x="222.2" y="167.8">5</text>
<text x="227.7" y="166.4">WB</text>
<text x="227.7" y="164.1">WA</text>
<text x="105.2" y="172.6">1</text>
<text x="105.2" y="170.2">3</text>
<text x="110.7" y="173.6">CLR</text>
<text x="110.7" y="171.2">CLK</text>
<text x="119.1" y="173.6">Q</text>
<text x="125.1" y="172.6">6</text>
<text x="156.6" y="170.2">12</text>
<text x="156.8" y="172.6">11</text>
<text x="163.3" y="168.8">RB</text>
<text x="163.3" y="173.6">GR</text>
<text x="163.3" y="171.2">GW</text>
<text x="221.1" y="172.6">12</text>
<text x="222.2" y="170.2">4</text>
<text x="227.7" y="171.2">RB</text>
<text x="227.7" y="168.8">RA</text>
<text x="227.7" y="173.6">GW</text>
<text x="293.3" y="172.6">2</text>
<text x="304.6" y="172.6">1</text>
<text x="221.2" y="174.9">11</text>
<text x="227.7" y="176">GR</text>
<text x="293.3" y="174.9">3</text>
<text x="293.3" y="177.3">4</text>
<text x="293.3" y="179.7">5</text>
<text x="293.3" y="182.1">6</text>
<text x="293.3" y="189.3">2</text>
<text x="293.3" y="191.7">3</text>
<text x="304.6" y="189.3">1</text>
<text x="213.9" y="196.4">14</text>
<text x="220.6" y="197.5">A</text>
<text x="228.1" y="197.5">Y0</text>
<text x="234.9" y="196.4">12</text>
<text x="293.3" y="194">4</text>
<text x="293.3" y="196.4">5</text>
<text x="213.9" y="203.6">15</text>
<text x="213.9" y="198.8">13</text>
<text x="220.6" y="199.9">B</text>
<text x="228.1" y="199.9">Y1</text>
<text x="228.1" y="202.3">Y2</text>
<text x="234.9" y="198.8">11</text>
<text x="234.9" y="201.2">10</text>
<text x="234.9" y="203.6">9</text>
<text x="293.3" y="198.8">6</text>
<text x="220.6" y="204.6">G</text>
<text x="228.1" y="204.6">Y3</text>
</g>
<g font-size="1.7">
<text x="81.7" y="65.5" transform="rotate(-90 81.7 65.5)">VCC</text>
<text x="88.9" y="65.5" transform="rotate(-90 88.9 65.5)">VCC</text>
<text x="96" y="65.5" transform="rotate(-90 96 65.5)">VCC</text>
<text x="103.2" y="65.5" transform="rotate(-90 103.2 65.5)">VCC</text>
<text x="81.7" y="73.3" transform="rotate(-90 81.7 73.3)">GND</text>
<text x="88.9" y="73.3" transform="rotate(-90 88.9 73.3)">GND</text>
<text x="96" y="73.3" transform="rotate(-90 96 73.3)">GND</text>
<text x="103.2" y="73.3" transform="rotate(-90 103.2 73.3)">GND</text>
</g>
</svg>
